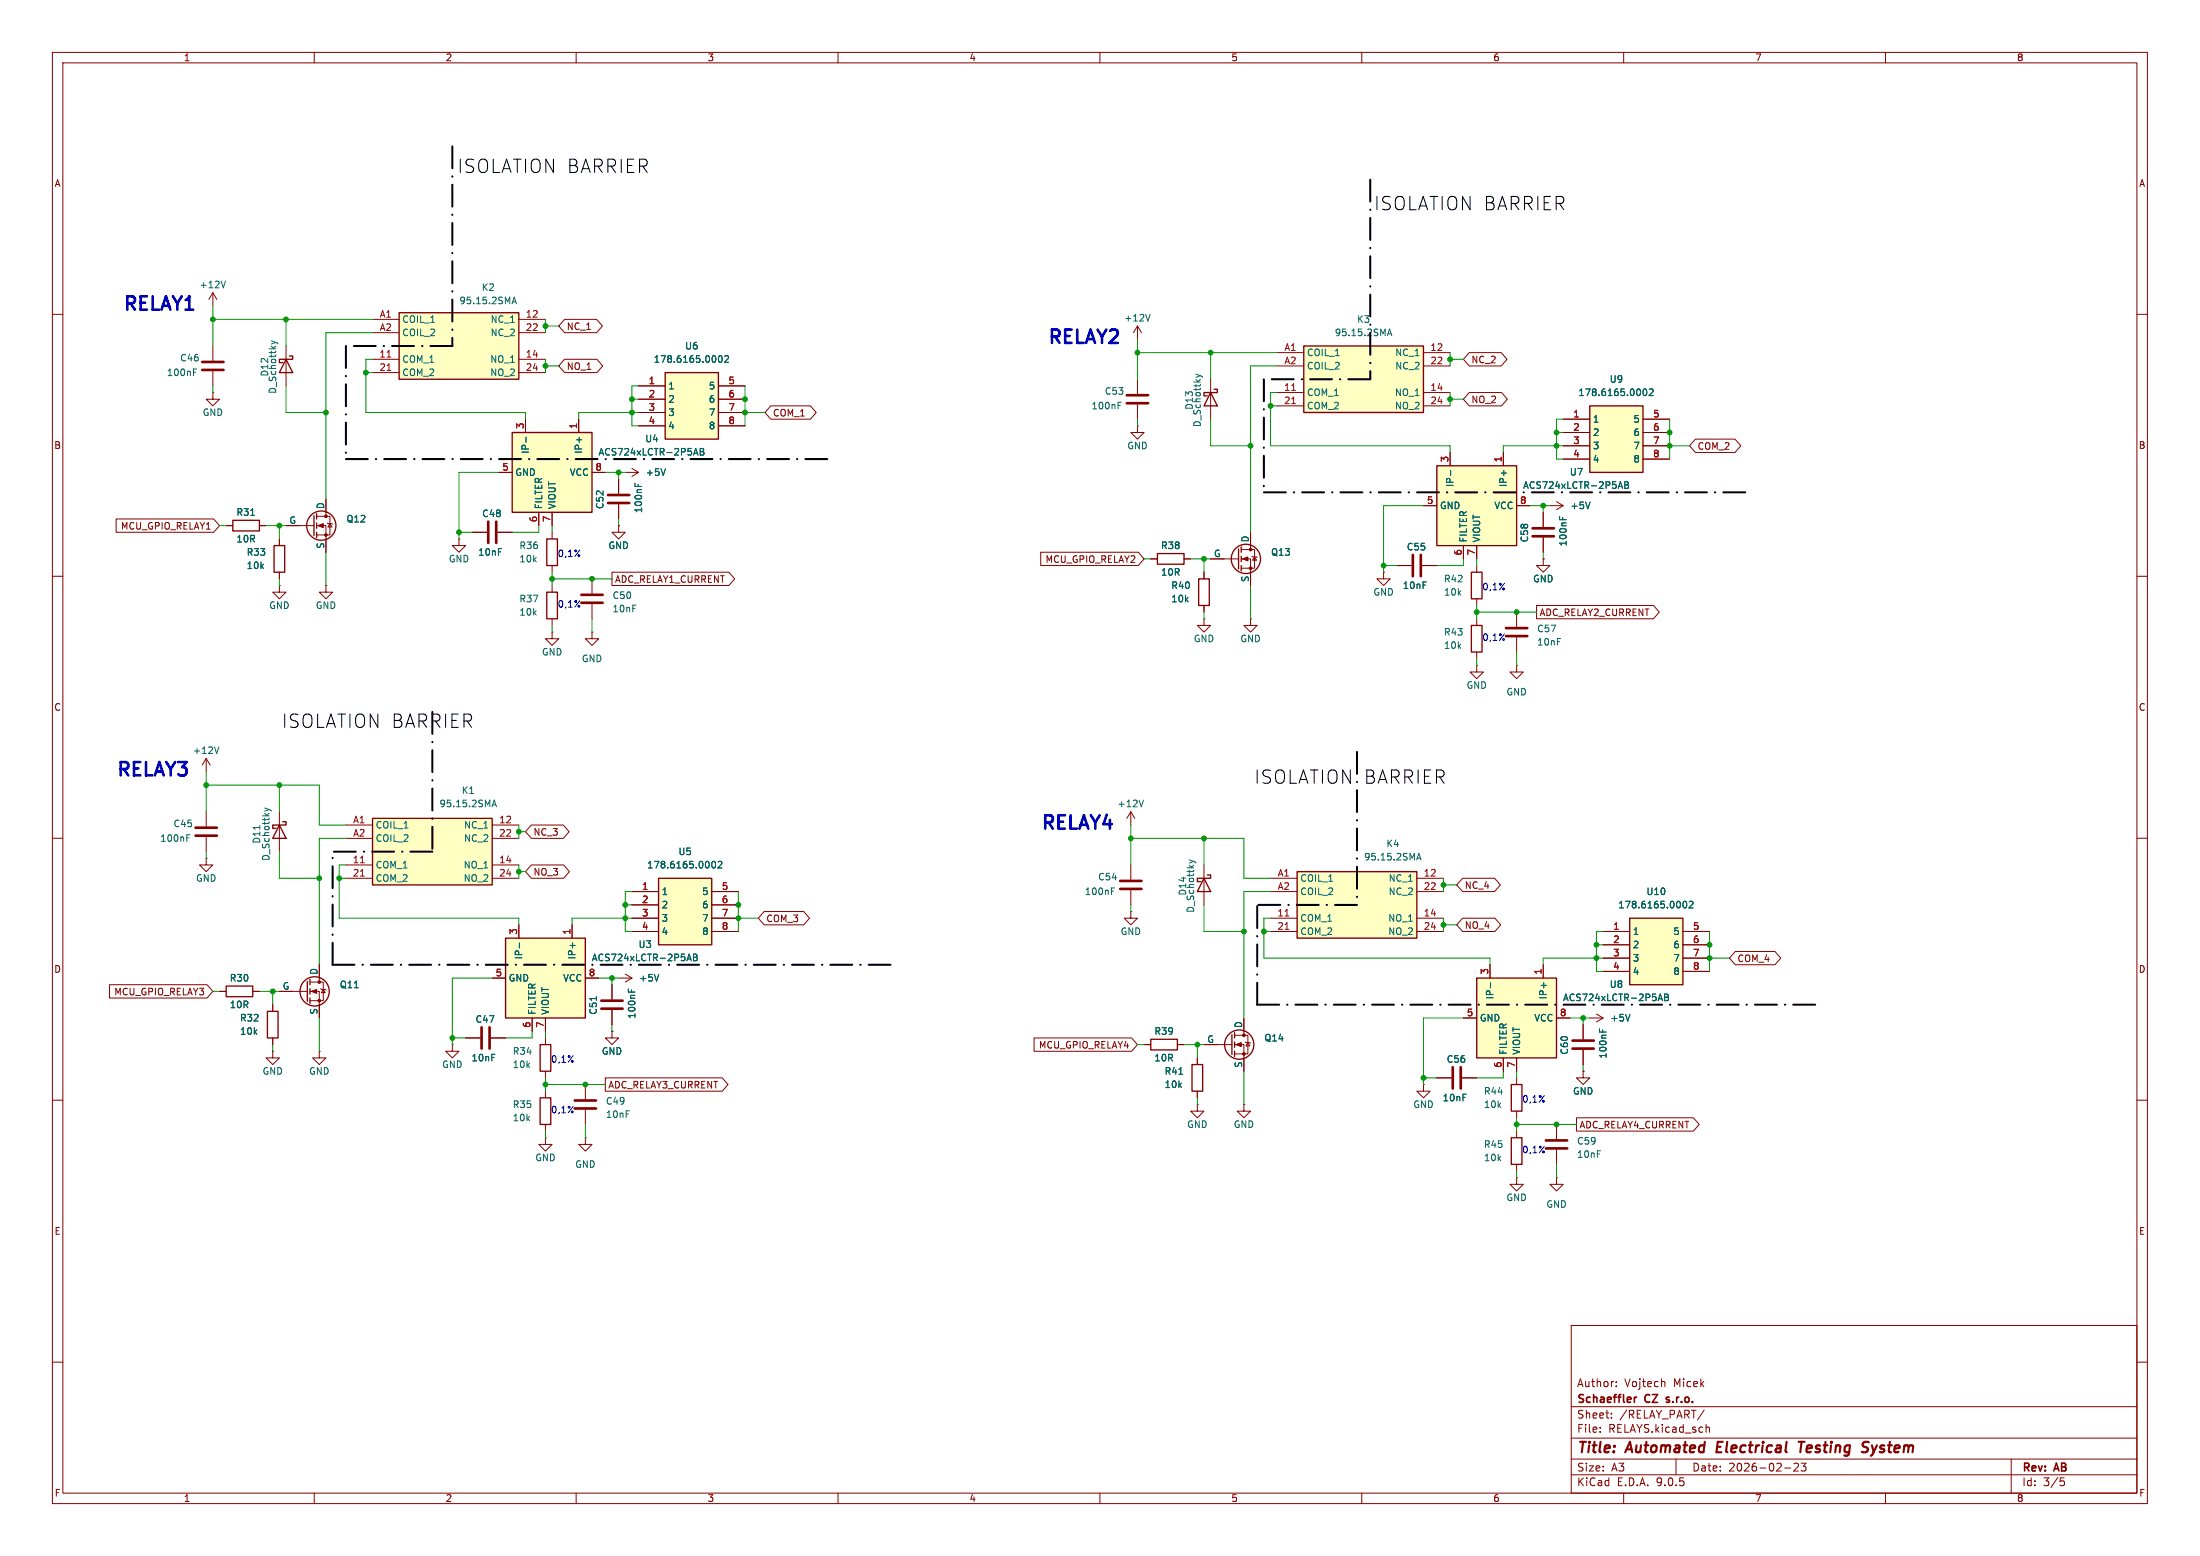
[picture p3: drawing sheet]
<svg xmlns="http://www.w3.org/2000/svg" width="297mm" height="210mm" viewBox="0 0 297 210" stroke-linecap="round" stroke-linejoin="round" font-family="sans-serif">
<g fill="none" stroke="#840000" stroke-width=".14">
<path d="M7.1 7.1h282.8v195.8h-282.8zM8.5 8.5h280v193h-280zM42.4 7.1v1.4M77.8 7.1v1.4M113.1 7.1v1.4M148.5 7.1v1.4M183.8 7.1v1.4M219.2 7.1v1.4M254.6 7.1v1.4M7.1 42.4h1.4M288.5 42.4h1.4M7.1 77.8h1.4"/>
<path d="M74.5 71.8v.9M74.5 76.3v.9M288.5 77.8h1.4M7.1 113.1h1.4M152.7 109.6l-.6 .9M152.7 109.6l.5 .9M152.7 109.6v1.8M162.5 116.7v5.4M288.5 113.1h1.4M166.7 139.7h1.8v2.5h-1.8M167.9 137.4v2.3M7.1 148.5h1.4"/>
<path d="M73.6 147.3v.9M73.6 151.8v.9M162.5 141h3.8M166.7 141h1.2v3.6M167.9 149.1v.9h.9l-.9 .9-.9-.9h.9M167.9 149.1h.1M168.1 140.6l.7 .2M168.5 140.7l.2 .5h-.5zM192.2 146.4v.9h.9l-.9 .9-.9-.9h.9M192.2 146.4h.1M288.5 148.5h1.4M212.1 178.9h76.4v22.6h-76.4z"/>
<path d="M7.1 183.8h1.4M212.1 199h76.4M212.1 196.9h76.4M212.1 194.1h76.4M212.1 189.9h76.4M216 193.2v.1M216 192.7v.1M217.5 191.3v.1M217.5 190.7v.1M218.2 187.1v.1M218.2 186.5v.1M224.6 186.5l.2 .1v.6"/>
<path d="M226.3 196.9v2.1M230.1 190.3l-.9 1.4M230.3 192.7l.2-.1 .2 .1 .1 .6M240.9 198.1h.8M242.2 197.6l.4-.1 .1 .1 .1 .2-.7 .7h.7M243.2 197.5h.6l-.3 .4 .3 .1v.4l-.2 .1-.4-.1M271.5 196.9v4.6M278.2 199.5h.5M278.3 199.9h.2l.2 .2-.1 .4h-.3M288.5 183.8h1.4M42.4 201.5v1.4M77.8 201.5v1.4"/>
<path d="M113.1 201.5v1.4M148.5 201.5v1.4M183.8 201.5v1.4M219.2 201.5v1.4M254.6 201.5v1.4"/>
</g>
<path d="M231.9 194.6l-.2 1.4h.7M242.8 194.6h.8M243.2 194.6l-.2 1.4M251.7 195.3l.4 .1a.36 .36 0 0 1 .1 .4 .36 .36 0 0 1-.3 .2h-.4M251.8 194.6l.5 .1M252.7 196.4l-.2 .1" fill="none" stroke="#840000" stroke-width=".28"/>
<path d="M220.6 188.6v.7M220.9 188.6h-.2l-.1 .2M224.9 189.2l.1 .1M225 188.6v.3" fill="none" stroke="#840000" stroke-width=".21"/>
<g fill="none" stroke="#840000" stroke-width=".18">
<path d="M73.8 72.7h1.5v3.6h-1.5zM162.5 118.5l.9 1.8h-1.8zM163 118.1h.4v.4h-1.8v.5h.5M166.3 139.6v2.7M166.7 139.4v.7M72.9 148.2h1.5v3.6h-1.5zM166.7 140.6v.7M166.7 141.9v.7"/>
<circle cx="167.3" cy="141" r="1.98"/>
</g>
<g fill="#840000" stroke="#840000" stroke-width=".14">
<path d="M166.8 141l.8-.3v.6z"/>
<circle cx="167.9" cy="139.7" r=".18"/>
<circle cx="167.9" cy="142.2" r=".18"/>
</g>
<path d="M154.4 108l-.3 .9M160.6 116l.6 .3M161.2 116.3l-.6 .2M161.2 116.3l.3 .2" fill="none" stroke="#006464" stroke-width=".14"/>
<path d="M88.9 118.5h7.2v9h-7.2z" fill="#ffffc2"/>
<path d="M73.8 79.9h1.5v3.6h-1.5zM88.9 118.5h7.2v9h-7.2z" fill="none" stroke="#840000" stroke-width=".18"/>
<g fill="none" stroke="#840000" stroke-width=".14">
<path d="M74.5 79v.9M79.9 78.1v2M74.5 85.3v.9h.9l-.9 .9-.9-.9h.9M74.5 85.3h.1M74.5 83.5v.9M79.9 85.3v.9h.9l-.9 .9-.9-.9h.9M79.9 85.3h.1M79.9 81.5v2M85.3 120.3h3.6M85.3 122.1h3.6M85.3 123.9h3.6M85.3 125.7h3.6"/>
<path d="M96.1 120.3h3.6M96.1 122.1h3.6M96.1 123.9h3.6M96.1 125.7h3.6M152.7 123v.9h.9l-.9 .9-.9-.9h.9M152.7 123h.1M213.7 138.3v2M79 146.4v2M79 149.8v2M213.7 141.7v2"/>
</g>
<path d="M96.2 116.3h.1a.48 .48 0 0 1 .3 .4 .48 .48 0 0 1-.3 .5 .6 .6 0 0 1-.1-.9zM96.9 116.3h.4l.2 .2-.6 .7h.6M215.9 138.9v.4M216.4 139v.3" fill="none" stroke="#006464" stroke-width=".14"/>
<path d="M78.5 80.3h2.9M78.5 81.4h2.9M77.6 148.5h2.9M77.6 149.6h2.9M212.3 140.4h2.9M212.3 141.5h2.9" fill="none" stroke="#840000" stroke-width=".36"/>
<path d="M50.3 110.5h16.2v8.9h-16.2z" fill="#ffffc2"/>
<path d="M50.3 110.5h16.2v8.9h-16.2z" fill="none" stroke="#840000" stroke-width=".18"/>
<path d="M46.7 111.4h3.6M46.7 113.1h3.6M46.7 116.7h3.6M46.7 118.5h3.6M66.5 111.4h3.5M66.5 113.1h3.5M66.5 116.7h3.5M66.5 118.5h3.5M152.7 116.7v2M152.7 120.2v1.9" fill="none" stroke="#840000" stroke-width=".14"/>
<path d="M48.7 116.4h.5M48.7 118.2h.5" fill="none" stroke="#a90000" stroke-width=".14"/>
<path d="M66.4 108.9l.3-.9 .3 .9M66.5 108.6h.4M150 119.8h.5M150 120.3h.3" fill="none" stroke="#006464" stroke-width=".14"/>
<path d="M151.2 118.9h2.9M151.2 120h2.9" fill="none" stroke="#840000" stroke-width=".36"/>
<path d="M69.1 58.4h10.8v10.7h-10.8z" fill="#ffffc2"/>
<g fill="none" stroke="#840000" stroke-width=".18">
<path d="M69.1 58.4h10.8v10.7h-10.8zM163.4 53l.9 1.8h-1.8zM163.9 52.5h.4v.5h-1.8v.4h.5M41.5 132.5v2.6M41.8 132.2v.7M41.8 133.4v.8M41.8 134.7v.7M72.9 141h1.5v3.6h-1.5z"/>
<circle cx="42.5" cy="133.8" r="1.98"/>
</g>
<g fill="none" stroke="#840000" stroke-width=".14">
<path d="M70.9 56.6v1.8M78.1 56.6v1.8M153.6 44v1.8M153.6 51.2v2M153.6 54.6v2M153.6 44l-.6 .9M153.6 44l.5 .9M163.4 51.2v5.4M67.4 63.8h1.7M72.7 69.1v1.8M74.5 69.1v1.8M79.9 63.8h1.8"/>
<path d="M83.5 64.7v1.9M83.5 68.1v1.9M84.4 63.8h1.8M85.3 63.2l.9 .6M86.2 63.8l-.9 .5M37.7 133.8h3.8M41.8 132.5h1.8v2.6h-1.8M41.8 133.8h1.3v3.6M43.1 130.2v2.3M43.3 133.4l.7 .2M43.6 133.5l.3 .5h-.5zM82.6 139.2v.9h.9l-.9 .9-.9-.9h.9"/>
<path d="M82.6 139.2h.1M82.6 132.9v2M82.6 136.3v2M83.5 132h1.8M84.4 131.5l.9 .5M85.3 132l-.9 .5M214.6 137.4h1.8M215.5 136.9l.9 .5M216.4 137.4l-.9 .5M43.1 141.9v.9h.9l-.9 .9-.9-.9h.9M43.1 141.9h.1M73.6 153.6v.9h.9l-.9 .9-.9-.9h.9"/>
<path d="M73.6 153.6h.1M73.6 140.1v.9M73.6 144.6v.9"/>
</g>
<g fill="none" stroke="#006464" stroke-width=".14">
<path d="M71 59v.7M150.9 54.7h.3M150.9 54.3h.5M155.3 42.4l-.3 .9M161.5 50.5l.6 .2M162.1 50.7l-.6 .2M162.1 50.7l.2 .2M85.7 65.2v.5M86.1 65.4v.3M89.8 63.3l-.3 .9M93.7 61.2h.4M93.9 60.5l.3 .9"/>
<path d="M94.5 60.5h.3l.2 .2-.2 .3h.2v.3l-.1 .1h-.4zM94.5 61h.3M80.5 134.5v.5M84.8 133.5v.4M85.2 133.6v.3M88.9 131.5l-.3 .9M220 136.9l-.3 .9"/>
</g>
<path d="M152.1 53.3h2.9M152.1 54.4h2.9M82.1 66.8h2.9M82.1 67.9h2.9M81.2 135.1h2.9M81.2 136.1h2.9" fill="none" stroke="#840000" stroke-width=".36"/>
<g fill="#840000" stroke="#840000" stroke-width=".14">
<path d="M42 133.8l.7-.3v.6z"/>
<circle cx="43.1" cy="132.5" r=".18"/>
<circle cx="43.1" cy="135.1" r=".18"/>
</g>
<path d="M68.2 126.6h10.8v10.8h-10.8z" fill="#ffffc2"/>
<path d="M68.2 126.6h10.8v10.8h-10.8z" fill="none" stroke="#840000" stroke-width=".18"/>
<path d="M83.5 70.9v.9h.9l-.9 .9-.9-.9h.9M83.5 70.9h.1M66.5 132h1.7M70 124.8v1.8M71.8 137.4v1.8M73.6 137.4v1.8M77.2 124.8v1.8M79 132h1.8" fill="none" stroke="#840000" stroke-width=".14"/>
<path d="M70.1 127.3v.6M92.8 129.4h.4M93 128.8l.3 .9M93.6 128.8h.3l.2 .1-.2 .3 .2 .1v.2l-.1 .2h-.4zM93.6 129.2h.3" fill="none" stroke="#006464" stroke-width=".14"/>
<path d="M199.4 132h10.7v10.8h-10.7z" fill="#ffffc2"/>
<path d="M199.4 132h10.7v10.8h-10.7z" fill="none" stroke="#840000" stroke-width=".18"/>
<g fill="none" stroke="#840000" stroke-width=".14">
<path d="M28.7 39.5l-.5 .9M28.7 39.5l.6 .9M28.7 39.5v1.8M28.7 46.7v2M28.7 50.1v2M62 72.7v.9h.9l-.9 .9-.9-.9h.9M62 72.7h.1M197.6 137.4h1.8M201.2 130.2v1.8M208.3 130.2v1.8M210.1 137.4h1.8M36.8 141.9v.9h.9l-.9 .9-.9-.9h.9"/>
<path d="M36.8 141.9h.1M61.1 141v.9h.9l-.9 .9-.9-.9h.9M61.1 141h.1M62.9 140.1h1.9M66.3 140.1h1.9M202.9 142.8v1.8M204.7 142.8v1.8"/>
</g>
<path d="M30.4 37.9l-.3 .9M26.1 50.2h.3M26.1 49.8h.4M201.2 132.7v.6M223.9 134.8h.5M224.1 134.2l.3 .9M224.7 134.2h.3l.2 .1-.2 .3 .2 .1v.2l-.1 .2h-.4zM224.7 134.6h.3" fill="none" stroke="#006464" stroke-width=".14"/>
<path d="M27.3 48.9h2.9M27.3 49.9h2.9M65 138.7v2.8M66.1 138.7v2.8" fill="none" stroke="#840000" stroke-width=".36"/>
<path d="M89.8 50.3h7.2v9h-7.2z" fill="#ffffc2"/>
<g fill="none" stroke="#840000" stroke-width=".18">
<path d="M89.8 50.3h7.2v9h-7.2zM31.4 70.2h3.6v1.5h-3.6zM167.2 74.1v2.7M167.6 73.8v.7M167.6 75.1v.7M167.6 76.3v.7M30.5 133.1h3.6v1.4h-3.6zM36.1 136.5h1.4v3.6h-1.4z"/>
<circle cx="168.2" cy="75.4" r="1.98"/>
</g>
<g fill="none" stroke="#840000" stroke-width=".14">
<path d="M86.2 52.1h3.6M86.2 53.9h3.6M86.2 55.7h3.6M86.2 57.5h3.6M97 52.1h3.6M97 53.9h3.6M97 55.7h3.6M97 57.5h3.6M153.6 57.5v.9h.9l-.9 .9-.9-.9h.9M153.6 57.5h.1M30.5 70.9h.9M35 70.9h.9"/>
<path d="M163.4 75.4h3.8M167.6 74.2h1.8v2.5h-1.8M167.6 75.4h1.2v3.6M168.8 71.8v2.4M169 75.1l.7 .2M169.4 75.2l.2 .4h-.5zM27.8 115.8v.9h.9l-.9 .9-.9-.9h.9M27.8 115.8h.1M27.8 109.6v1.9M27.8 113v1.9M29.6 133.8h.9M34.1 133.8h.9"/>
<path d="M36.8 135.6v.9M36.8 140.1v.9"/>
</g>
<path d="M97.1 48.1l.1-.1a.48 .48 0 0 1 .3 .5 .48 .48 0 0 1-.3 .4l-.2-.3zM97.8 48.1l.4-.1 .2 .3-.6 .6h.6M33.8 69.6h.6M25.2 113.1h.3M25.2 112.7h.5" fill="none" stroke="#006464" stroke-width=".14"/>
<path d="M26.4 111.7h2.9M26.4 112.8h2.9" fill="none" stroke="#840000" stroke-width=".36"/>
<g fill="#840000" stroke="#840000" stroke-width=".14">
<path d="M167.7 75.4l.8-.2v.5z"/>
<circle cx="168.8" cy="74.2" r=".18"/>
<circle cx="168.8" cy="76.7" r=".18"/>
</g>
<path d="M220 123.9h7.2v9h-7.2z" fill="#ffffc2"/>
<path d="M38.6 48.5l.9 1.8h-1.8zM39.1 48h.4v.5h-1.8v.4h.5M161.8 78.1h1.5v3.6h-1.5zM37.7 111.4l.9 1.7h-1.8zM38.2 110.9h.4v.5h-1.8v.4h.5M220 123.9h7.2v9h-7.2z" fill="none" stroke="#840000" stroke-width=".18"/>
<g fill="none" stroke="#840000" stroke-width=".14">
<path d="M28.7 53v.9h.9l-.9 .9-.9-.9h.9M28.7 53h.1M38.6 46.7v5.4M162.5 77.2v.9M162.5 83.5v.9h.9l-.9 .9-.9-.9h.9M162.5 83.5h.1M162.5 81.7v.9M168.8 83.5v.9h.9l-.9 .9-.9-.9h.9M168.8 83.5h.1M37.7 109.6v5.3M216.4 125.7h3.6M216.4 127.5h3.6"/>
<path d="M216.4 129.3h3.6M216.4 131.1h3.6M227.2 125.7h3.6M227.2 127.5h3.6M227.2 129.3h3.6M227.2 131.1h3.6"/>
</g>
<path d="M36.6 46l.6 .2M37.2 46.2l-.6 .2M37.2 46.2l.3 .2M35.1 111.4v.5M35.7 109l.6 .3M36.3 109.3l-.6 .2M36.3 109.3l.3 .2M227.3 121.7l.1-.1a.48 .48 0 0 1 .3 .5 .48 .48 0 0 1-.3 .4 .6 .6 0 0 1-.1-.8zM228.1 121.7l.3-.1 .2 .3-.6 .6h.6" fill="none" stroke="#006464" stroke-width=".14"/>
<path d="M176 46.7h16.2v9h-16.2z" fill="#ffffc2"/>
<path d="M176 46.7h16.2v9h-16.2z" fill="none" stroke="#840000" stroke-width=".18"/>
<path d="M172.4 47.6h3.6M172.4 49.4h3.6M172.4 53h3.6M172.4 54.8h3.6M192.2 47.6h3.6M192.2 49.4h3.6M192.2 53h3.6M192.2 54.8h3.6" fill="none" stroke="#840000" stroke-width=".14"/>
<path d="M174.4 52.7h.5M174.4 54.5h.5" fill="none" stroke="#a90000" stroke-width=".14"/>
<path d="M187.3 45.3l.3-.9 .3 .9M187.4 45.1h.4" fill="none" stroke="#006464" stroke-width=".14"/>
<path d="M214.6 54.8h7.2v9h-7.2z" fill="#ffffc2"/>
<path d="M214.6 54.8h7.2v9h-7.2zM37 73.6h1.4v3.6h-1.4z" fill="none" stroke="#840000" stroke-width=".18"/>
<g fill="none" stroke="#840000" stroke-width=".14">
<path d="M211 56.6h3.6M211 58.4h3.6M221.8 56.6h3.6M221.8 58.4h3.6M37.7 79v.9h.9l-.9 .9-.9-.9h.9M37.7 79h.1M37.7 72.7v.9M37.7 77.2v.9M211 60.2h3.6M211 62h3.6M221.8 60.2h3.6M221.8 62h3.6"/>
<path d="M27.8 102.4l-.5 .9M27.8 102.4l.6 .9M27.8 102.4v1.8"/>
</g>
<path d="M221.9 52.6l.1-.1a.48 .48 0 0 1 .3 .4 .48 .48 0 0 1-.3 .5l-.2-.4zM222.7 52.6l.3-.1 .2 .3-.6 .6h.6M29.5 100.8l-.3 .9" fill="none" stroke="#006464" stroke-width=".14"/>
<path d="M53.9 42.2h16.1v9h-16.1z" fill="#ffffc2"/>
<g fill="none" stroke="#840000" stroke-width=".18">
<path d="M53.9 42.2h16.1v9h-16.1zM42.4 69.6v2.7M42.7 69.3v.7M42.7 70.6v.7M42.7 71.8v.8M204 146.4h1.5v3.6h-1.5zM204 153.6h1.5v3.6h-1.5z"/>
<circle cx="43.4" cy="70.9" r="1.98"/>
</g>
<g fill="none" stroke="#840000" stroke-width=".14">
<path d="M50.3 43.1h3.6M50.3 44.9h3.6M50.3 48.5h3.6M50.3 50.3h3.6M70 43.1h3.6M70 44.9h3.6M70 48.5h3.6M70 50.3h3.6M38.6 70.9h3.8M42.7 69.7h1.8v2.5h-1.8M42.7 70.9h1.3v3.6M44 79v.9h.9l-.9 .9-.9-.9h.9"/>
<path d="M44 79h.1M44 67.4v2.3M44.2 70.6l.7 .2M44.5 70.7l.3 .4h-.5zM63.8 71.8h1.9M67.2 71.8h1.9M79 153.6v.9h.9l-.9 .9-.9-.9h.9M79 153.6h.1M194 145.5h1.9M197.4 145.5h2M204.7 158.9v.9h.9l-.9 .9-.9-.9h.9M204.7 158.9h.1"/>
<path d="M204.7 145.5v.9M204.7 150v.9M204.7 152.7v.9M204.7 157.2v.8M210.1 158.9v.9h.9l-.9 .9-.9-.9h.9M210.1 158.9h.1M210.1 151.8v1.9M210.1 155.2v2M213.7 144.6v.9h.9l-.9 .9-.9-.9h.9M213.7 144.6h.1"/>
</g>
<path d="M52.3 48.2h.5M52.3 50h.5" fill="none" stroke="#a90000" stroke-width=".14"/>
<path d="M69.1 41l.3-.9 .3 .9M69.2 40.7h.4" fill="none" stroke="#006464" stroke-width=".14"/>
<path d="M65.9 70.4v2.9M67 70.4v2.9M196.1 144v2.9M197.2 144v2.9M208.7 153.9h2.9M208.7 155h2.9" fill="none" stroke="#840000" stroke-width=".36"/>
<g fill="#840000" stroke="#840000" stroke-width=".14">
<path d="M42.9 70.9l.7-.2v.5z"/>
<circle cx="44" cy="69.7" r=".18"/>
<circle cx="44" cy="72.2" r=".18"/>
</g>
<path d="M194 62.9h10.7v10.7h-10.7z" fill="#ffffc2"/>
<path d="M194 62.9h10.7v10.7h-10.7zM198.6 77.2h1.5v3.6h-1.5zM198.6 84.4h1.5v3.6h-1.5z" fill="none" stroke="#840000" stroke-width=".18"/>
<g fill="none" stroke="#840000" stroke-width=".14">
<path d="M186.8 77.2v.9h.9l-.9 .9-.9-.9h.9M186.8 77.2h.1M188.6 76.3h2M192 76.3h2M192.2 68.2h1.8M195.8 61.1v1.8M197.6 73.6v1.8M199.4 73.6v1.8M199.4 76.3v.9M202.9 61.1v1.8M204.7 68.2h1.8M208.3 75.4v.9h.9l-.9 .9-.9-.9h.9"/>
<path d="M208.3 75.4h.1M208.3 69.1v2M208.3 72.6v1.9M209.2 68.2h1.8M210.1 67.7l.9 .5M211 68.2l-.9 .6M199.4 89.8v.9h.9l-.9 .9-.9-.9h.9M199.4 89.8h.1M199.4 80.8v.9M199.4 83.5v.9M199.4 88v.9M204.7 89.8v.9h.9l-.9 .9-.9-.9h.9"/>
<path d="M204.7 89.8h.1M204.7 82.6v2M204.7 86v2"/>
</g>
<path d="M195.8 63.5v.7M210.5 69.7v.4M211 69.8v.3M214.7 67.8l-.3 .9M218.5 65.7h.5M218.7 65l.3 .9M219.3 65h.3l.2 .2-.2 .2 .2 .1 .1 .2-.2 .2h-.4zM219.3 65.4h.3" fill="none" stroke="#006464" stroke-width=".14"/>
<path d="M190.7 74.9v2.9M191.8 74.9v2.9M206.9 71.3h2.9M206.9 72.4h2.9M203.3 84.8h2.9M203.3 85.8h2.9" fill="none" stroke="#840000" stroke-width=".36"/>
<path d="M175.1 117.6h16.2v9h-16.2z" fill="#ffffc2"/>
<path d="M156.3 74.7h3.5v1.5h-3.5zM175.1 117.6h16.2v9h-16.2zM155.4 140.3h3.5v1.4h-3.5zM160.9 143.7h1.5v3.6h-1.5z" fill="none" stroke="#840000" stroke-width=".18"/>
<g fill="none" stroke="#840000" stroke-width=".14">
<path d="M70.9 56.6v1.8M76.2 48.5h4.4l.8 .9-.8 .9h-4.4l-.8-.9zM76.2 43.1h4.3l.8 .9-.8 .9h-4.3l-.8-.9zM78.1 56.6v1.8M86.2 52.1h3.6M86.2 53.9h3.6M86.2 55.7h3.6M86.2 57.5h3.6M97 52.1h3.6M97 53.9h3.6M97 55.7h3.6M97 57.5h3.6"/>
<path d="M104.1 54.8h5.3l.8 .9-.8 .9h-5.3l-.8-.9zM198.3 53h4.4l.8 .9-.8 .9h-4.4l-.7-.9zM198.3 47.6h4.4l.8 .9-.8 .9h-4.4l-.7-.9zM211 56.6h3.6M211 58.4h3.6M221.8 56.6h3.6M221.8 58.4h3.6M228.9 59.3h5.3l.8 .9-.8 .9h-5.3l-.8-.9zM15.7 70h13.1l.8 .9-.8 .9h-13.1zM30.5 70.9h.9M35 70.9h.9M37.7 72.7v.9"/>
<path d="M37.7 77.2v.9M38.6 70.9h1.8M44 67.4v1.7M44 72.7v1.8M63.8 71.8h1.9M67.2 71.8h1.9M67.4 63.8h1.7M72.7 69.1v1.8M74.5 69.1v1.8M79.9 63.8h1.8M82.6 77.2h15.8l.8 .9-.8 .9h-15.8zM83.5 70.9h.1"/>
<path d="M83.5 64.7v1.9M83.5 68.1v1.9M140.5 74.5h13.2l.8 .9-.8 .9h-13.2zM155.4 75.4h.9M159.8 75.4h.9M162.5 77.2v.9M163.4 75.4h1.8M168.8 71.8v1.8M168.8 77.2v1.8M188.6 76.3h2M192 76.3h2M192.2 68.2h1.8"/>
<path d="M195.8 61.1v1.8M197.6 73.6v1.8M199.4 73.6v1.8M202.9 61.1v1.8M204.7 68.2h1.8M208.3 75.4h.1M208.3 69.1v2M208.3 72.6v1.9M211 60.2h3.6M211 62h3.6M221.8 60.2h3.6M221.8 62h3.6"/>
<path d="M162.5 81.7v.9M207.4 81.7h15.8l.8 .9-.8 .9h-15.8zM71.7 116.7h4.4l.8 .9-.8 .9h-4.4l-.8-.9zM71.7 111.4h4.3l.8 .9-.8 .8h-4.3l-.8-.8zM171.5 118.5h3.6M191.3 118.5h3.6M197.4 118.5h4.4l.8 .9-.8 .9h-4.4l-.7-.9zM14.8 132.9h13.2l.7 .9-.7 .9h-13.2zM29.6 133.8h.9M34.1 133.8h.9M36.8 135.6v.9M37.7 133.8h1.8"/>
<path d="M43.1 130.2v1.8M43.1 135.6v1.8M66.5 132h1.7M70 124.8v1.8M71.8 137.4v1.8M73.6 137.4v1.8M77.2 124.8v1.8M79 132h1.8M82.6 139.2h.1M82.6 132.9v2M82.6 136.3v2M85.3 120.3h3.6"/>
<path d="M85.3 123.9h3.6M85.3 125.7h3.6M85.3 122.1h3.6M96.1 120.3h3.6M96.1 123.9h3.6M96.1 125.7h3.6M96.1 122.1h3.6M103.2 123h5.3l.8 .9-.8 .9h-5.3l-.8-.9zM167.9 137.4v1.8M171.5 120.3h3.6M171.5 123.9h3.6M171.5 125.7h3.6"/>
<path d="M191.3 120.3h3.6M191.3 123.9h3.6M191.3 125.7h3.6M197.4 123.9h4.4l.8 .9-.8 .9h-4.4l-.7-.9zM197.6 137.4h1.8M201.2 130.2v1.8M208.3 130.2v1.8M210.1 137.4h1.8M213.7 138.3v2M216.4 125.7h3.6M216.4 127.5h3.6M216.4 129.3h3.6"/>
<path d="M216.4 131.1h3.6M227.2 125.7h3.6M227.2 127.5h3.6M227.2 129.3h3.6M227.2 131.1h3.6M234.3 128.4h5.3l.8 .9-.8 .9h-5.3l-.8-.9zM36.8 140.1v.9M62.9 140.1h1.9M66.3 140.1h1.9M81.7 145.5h15.8l.8 .9-.8 .9h-15.8zM139.6 140.1h13.2l.8 .9-.8 .9h-13.2zM154.5 141h.9"/>
<path d="M158.9 141h.9M161.6 149.1v.9h.9l-.9 .9-.9-.9h.9M161.6 149.1h.1M161.6 142.8v.9M161.6 147.3v.9M162.5 141h1.8M167.9 142.8v1.8M194 145.5h1.9M197.4 145.5h2M202.9 142.8v1.8M204.7 142.8v1.8M212.8 150.9h15.8l.8 .9-.8 .9h-15.8z"/>
<path d="M213.7 144.6h.1M213.7 141.7v2"/>
</g>
<path d="M173.5 123.6h.5M173.5 125.4h.5" fill="none" stroke="#a90000" stroke-width=".14"/>
<g fill="none" stroke="#006464" stroke-width=".14">
<path d="M71 59v.7M97.1 48.1l.1-.1a.48 .48 0 0 1 .3 .5 .48 .48 0 0 1-.3 .4l-.2-.3zM97.8 48.1l.4-.1 .2 .3-.6 .6h.6M221.9 52.6l.1-.1a.48 .48 0 0 1 .3 .4 .48 .48 0 0 1-.3 .5l-.2-.4zM222.7 52.6l.3-.1 .2 .3-.6 .6h.6M33.8 69.6h.6M85.7 65.2v.5M86.1 65.4v.3M89.8 63.3l-.3 .9M93.7 61.2h.4M93.9 60.5l.3 .9M94.5 60.5h.3l.2 .2-.2 .3h.2v.3l-.1 .1h-.4z"/>
<path d="M94.5 61h.3M195.8 63.5v.7M210.5 69.7v.4M211 69.8v.3M214.7 67.8l-.3 .9M218.5 65.7h.5M218.7 65l.3 .9M219.3 65h.3l.2 .2-.2 .2 .2 .1 .1 .2-.2 .2h-.4zM219.3 65.4h.3M96.2 116.3h.1a.48 .48 0 0 1 .3 .4 .48 .48 0 0 1-.3 .5 .6 .6 0 0 1-.1-.9zM96.9 116.3h.4l.2 .2-.6 .7h.6M191.2 116.1l.3-.9 .3 .9"/>
<path d="M191.3 115.8h.5M70.1 127.3v.6M80.5 134.5v.5M84.8 133.5v.4M85.2 133.6v.3M88.9 131.5l-.3 .9M92.8 129.4h.4M93 128.8l.3 .9M93.6 128.8h.3l.2 .1-.2 .3 .2 .1v.2l-.1 .2h-.4zM93.6 129.2h.3M201.2 132.7v.6M215.9 138.9v.4"/>
<path d="M216.4 139v.3M220 136.9l-.3 .9M223.9 134.8h.5M224.1 134.2l.3 .9M224.7 134.2h.3l.2 .1-.2 .3 .2 .1v.2l-.1 .2h-.4zM224.7 134.6h.3M227.3 121.7l.1-.1a.48 .48 0 0 1 .3 .5 .48 .48 0 0 1-.3 .4 .6 .6 0 0 1-.1-.8zM228.1 121.7l.3-.1 .2 .3-.6 .6h.6M159.2 145h.5"/>
</g>
<g fill="none" stroke="#000" stroke-width=".27" stroke-dasharray="3 1.1 .1 1.1">
<path d="M61.1 19.8v26.9M185 24.2v27M46.7 46.7v15.3M61.1 46.7h-14.4M170.6 51.2v15.3M185 51.2h-14.4M46.7 62h65.6M170.6 66.5h65.6M58.4 96.1v18.8M58.4 114.9h-13.5M183.2 101.5v20.6M44.9 130.2h76.3"/>
<path d="M44.9 130.2v-15.3M169.7 135.6h76.4M169.7 135.6v-13.5M183.2 122.1h-13.5"/>
</g>
<g fill="none" stroke="#009600" stroke-width=".14">
<path d="M28.7 41.3v5.4M28.7 52.1v.9M28.7 43.1h21.6M38.6 43.1v3.6M38.6 52.1v3.6h5.4M49.4 50.3h.9M50.3 44.9h-6.3v22.5M50.3 48.5h-.9v7.2h21.5v.9M73.6 43.1v1.8M73.6 48.5v1.8M73.6 49.4h1.8M73.6 44h1.8"/>
<path d="M85.3 53.9h.9M86.2 55.7h-8.1v.9M86.2 52.1h-.9v5.4h.9M100.6 55.7h2.7M100.6 52.1v5.4M153.6 45.8v5.4M153.6 56.6v.9M153.6 47.6h18.8M163.4 47.6v3.6M163.4 56.6v3.6h5.4M171.5 54.8h.9M172.4 49.4h-3.6v22.4"/>
<path d="M172.4 53h-.9v7.2h24.3v.9M195.8 48.5h1.8M195.8 53.9h1.8M195.8 47.6v1.8M195.8 53v1.8M210.1 58.4h.9M211 56.6h-.9v5.4h.9M225.4 56.6v5.4M29.6 70.9h.9M35.9 70.9h2.7M37.7 70.9v1.8M37.7 78.1v.9"/>
<path d="M44 74.5v4.5M62 71.8h1.8M67.4 63.8h-5.4v8.9M72.7 70.9v.9h-3.6M74.5 78.1h8.1M74.5 70.9v.9M74.5 77.2v1.8M81.7 63.8h2.7M83.5 63.8v.9M83.5 70v.9M154.5 75.4h.9M160.7 75.4h2.7"/>
<path d="M162.5 75.4v1.8M168.8 79v4.5M186.8 76.3h1.8M192.2 68.2h-5.4v9M197.6 75.4v.9h-3.6M199.4 75.4v.9M206.5 68.2h2.7M208.3 68.2v.9M208.3 74.5v.9M211 60.2h-8.1v.9M225.4 60.2h2.7M74.5 84.4v.9"/>
<path d="M79.9 83.5v1.8M162.5 82.6v.9M199.4 82.6h8M199.4 81.7v1.8M199.4 88.9v.9M204.7 88v1.8M27.8 106h15.3v5.4h3.6M27.8 104.2v5.4M27.8 114.9v.9M37.7 106v3.6M37.7 114.9v3.6h5.4M45.8 118.5h.9"/>
<path d="M46.7 113.1h-3.6v17.1M46.7 116.7h-.9v7.2h24.2v.9M70 111.4v1.7M70 116.7v1.8M70 112.3h.9M70 117.6h.9M152.7 113.1h15.2v5.4h3.6M152.7 111.4v5.3M162.5 113.1v3.6M194.9 119.4h1.8M194.9 118.5v1.8M28.7 133.8h.9"/>
<path d="M35 133.8h2.7M36.8 133.8v1.8M43.1 137.4v4.5M66.5 132h-5.4v9M71.8 139.2v.9h-3.6M73.6 139.2v.9M80.8 132h2.7M82.6 132v.9M82.6 138.3v.9M84.4 122.1h.9M85.3 123.9h-8.1v.9M85.3 120.3h-.9v5.4h.9"/>
<path d="M99.7 123.9h2.7M99.7 120.3v5.4M152.7 122.1v.9M162.5 122.1v3.6h5.4M170.6 125.7h.9M171.5 123.9h-.9v5.4h30.6v.9M171.5 120.3h-3.6v17.1M194.9 123.9v1.8M194.9 124.8h1.8M197.6 137.4h-5.4v9M211.9 137.4h2.7M213.7 137.4v.9"/>
<path d="M215.5 127.5h.9M216.4 125.7h-.9v5.4h.9M216.4 129.3h-8.1v.9M230.8 129.3h2.7M230.8 125.7v5.4M36.8 141v.9M61.1 140.1h1.8M73.6 145.5v1.8M73.6 152.7v.9M73.6 146.4h8.1M79 151.8v1.8M153.6 141h.9"/>
<path d="M159.8 141h2.7M161.6 141v1.8M161.6 148.2v.9M167.9 144.6v4.5M192.2 145.5h1.8M202.9 144.6v.9h-3.5M204.7 144.6v.9M204.7 150.9v1.8M204.7 158v.9M204.7 151.8h8.1M210.1 157.2v1.7M213.7 143.7v.9"/>
</g>
<g fill="#009600" stroke="#009600" stroke-width=".14">
<circle cx="84.4" cy="122.1" r=".32"/>
<circle cx="99.7" cy="122.1" r=".32"/>
<circle cx="99.7" cy="123.9" r=".32"/>
<circle cx="79" cy="146.4" r=".32"/>
<circle cx="73.6" cy="146.4" r=".32"/>
<circle cx="82.6" cy="132" r=".32"/>
<circle cx="84.4" cy="123.9" r=".32"/>
<circle cx="100.6" cy="53.9" r=".32"/>
<circle cx="100.6" cy="55.7" r=".32"/>
<circle cx="73.6" cy="49.4" r=".32"/>
<circle cx="85.3" cy="55.7" r=".32"/>
<circle cx="85.3" cy="53.9" r=".32"/>
<circle cx="73.6" cy="44" r=".32"/>
<circle cx="83.5" cy="63.8" r=".32"/>
<circle cx="79.9" cy="78.1" r=".32"/>
<circle cx="28.7" cy="43.1" r=".32"/>
<circle cx="37.7" cy="70.9" r=".32"/>
<circle cx="38.6" cy="43.1" r=".32"/>
<circle cx="44" cy="55.7" r=".32"/>
<circle cx="49.4" cy="50.3" r=".32"/>
<circle cx="62" cy="71.8" r=".32"/>
<circle cx="74.5" cy="78.1" r=".32"/>
<circle cx="37.7" cy="106" r=".32"/>
<circle cx="70" cy="112.3" r=".32"/>
<circle cx="70" cy="117.6" r=".32"/>
<circle cx="27.8" cy="106" r=".32"/>
<circle cx="45.8" cy="118.5" r=".32"/>
<circle cx="43.1" cy="118.5" r=".32"/>
<circle cx="36.8" cy="133.8" r=".32"/>
<circle cx="61.1" cy="140.1" r=".32"/>
<circle cx="213.7" cy="137.4" r=".32"/>
<circle cx="215.5" cy="127.5" r=".32"/>
<circle cx="215.5" cy="129.3" r=".32"/>
<circle cx="230.8" cy="129.3" r=".32"/>
<circle cx="230.8" cy="127.5" r=".32"/>
<circle cx="192.2" cy="145.5" r=".32"/>
<circle cx="194.9" cy="119.4" r=".32"/>
<circle cx="210.1" cy="151.8" r=".32"/>
<circle cx="194.9" cy="124.8" r=".32"/>
<circle cx="204.7" cy="151.8" r=".32"/>
<circle cx="208.3" cy="68.2" r=".32"/>
<circle cx="186.8" cy="76.3" r=".32"/>
<circle cx="199.4" cy="82.6" r=".32"/>
<circle cx="204.7" cy="82.6" r=".32"/>
<circle cx="170.6" cy="125.7" r=".32"/>
<circle cx="161.6" cy="141" r=".32"/>
<circle cx="167.9" cy="125.7" r=".32"/>
<circle cx="162.5" cy="113.1" r=".32"/>
<circle cx="152.7" cy="113.1" r=".32"/>
<circle cx="153.6" cy="47.6" r=".32"/>
<circle cx="162.5" cy="75.4" r=".32"/>
<circle cx="171.5" cy="54.8" r=".32"/>
<circle cx="163.4" cy="47.6" r=".32"/>
<circle cx="168.8" cy="60.2" r=".32"/>
<circle cx="225.4" cy="60.2" r=".32"/>
<circle cx="225.4" cy="58.4" r=".32"/>
<circle cx="195.8" cy="48.5" r=".32"/>
<circle cx="195.8" cy="53.9" r=".32"/>
<circle cx="210.1" cy="60.2" r=".32"/>
<circle cx="210.1" cy="58.4" r=".32"/>
</g>
<g font-size="2.5">
<text x="61.7" y="23.5">ISOLATION BARRIER</text>
<text x="185.5" y="28.5">ISOLATION BARRIER</text>
<text x="38" y="98.4">ISOLATION BARRIER</text>
<text x="169.3" y="105.9">ISOLATION</text>
<text x="184.1" y="105.9">BARRIER</text>
</g>
<g font-size="2.5" fill="#0000c2">
<text x="16.5" y="42">RELAY1</text>
<text x="141.3" y="46.5">RELAY2</text>
<text x="15.6" y="104.9">RELAY3</text>
<text x="140.4" y="112.1">RELAY4</text>
</g>
<g font-size="2" fill="#840000">
<text x="212.8" y="196.5">Title:</text>
<text x="219.7" y="196.5">Automated</text>
<text x="232.3" y="196.5">Electrical</text>
<text x="244" y="196.5">Testing</text>
<text x="253.1" y="196.5">System</text>
</g>
<g font-size="1.5" fill="#840000">
<text x="212.8" y="191.6">Sheet:</text>
<text x="212.8" y="189.6">Schaeffler</text>
<text x="212.8" y="187.4">Author:</text>
<text x="218.6" y="191.6">/RELAY_PART/</text>
<text x="219.3" y="187.4">Vojtech</text>
<text x="222.1" y="189.6">CZ</text>
<text x="225.4" y="189.6">s.r.o.</text>
<text x="226" y="187.4">Micek</text>
<text x="212.8" y="193.5">File:</text>
<text x="217.1" y="193.5">RELAYS.kicad_sch</text>
<text x="212.8" y="200.7">KiCad</text>
<text x="212.8" y="198.7">Size:</text>
<text x="217.5" y="198.7">A3</text>
<text x="218.3" y="200.7">E.D.A.</text>
<text x="223.7" y="200.7">9.0.5</text>
<text x="228.4" y="198.7">Date:</text>
<text x="233.3" y="198.7">2026-02-23</text>
<text x="272.9" y="198.9">Rev:</text>
<text x="272.9" y="200.7">Id:</text>
<text x="275.8" y="200.7">3/5</text>
<text x="277.4" y="198.9">AB</text>
</g>
<g font-size="1.3" fill="#840000">
<text x="24.7" y="8.4">1</text>
<text x="60.1" y="8.4">2</text>
<text x="95.5" y="8.4">3</text>
<text x="130.8" y="8.4">4</text>
<text x="166.2" y="8.4">5</text>
<text x="201.5" y="8.4">6</text>
<text x="236.9" y="8.4">7</text>
<text x="272.2" y="8.4">8</text>
<text x="7.3" y="25.4">A</text>
<text x="288.7" y="25.4">A</text>
<text x="76.4" y="44.7">NC_1</text>
<text x="76.4" y="50.1">NO_1</text>
<text x="198.6" y="49.2">NC_2</text>
<text x="104.3" y="56.4">COM_1</text>
<text x="198.6" y="54.6">NO_2</text>
<text x="7.2" y="60.7">B</text>
<text x="229.1" y="60.8">COM_2</text>
<text x="288.7" y="60.7">B</text>
<text x="16.3" y="71.6">MCU_GPIO_RELAY1</text>
<text x="141.1" y="76.1">MCU_GPIO_RELAY2</text>
<text x="83" y="78.8">ADC_RELAY1_CURRENT</text>
<text x="207.8" y="83.3">ADC_RELAY2_CURRENT</text>
<text x="7.2" y="96.1">C</text>
<text x="288.7" y="96.1">C</text>
<text x="72" y="112.9">NC_3</text>
<text x="72" y="118.3">NO_3</text>
<text x="103.4" y="124.6">COM_3</text>
<text x="197.7" y="125.5">NO_4</text>
<text x="197.7" y="120.1">NC_4</text>
<text x="7.2" y="131.4">D</text>
<text x="234.5" y="130">COM_4</text>
<text x="288.7" y="131.4">D</text>
<text x="15.4" y="134.5">MCU_GPIO_RELAY3</text>
<text x="140.2" y="141.7">MCU_GPIO_RELAY4</text>
<text x="82.1" y="147">ADC_RELAY3_CURRENT</text>
<text x="213.2" y="152.4">ADC_RELAY4_CURRENT</text>
<text x="7.3" y="166.8">E</text>
<text x="288.7" y="166.8">E</text>
<text x="7.3" y="202.1">F</text>
<text x="24.7" y="202.9">1</text>
<text x="60.1" y="202.9">2</text>
<text x="95.5" y="202.9">3</text>
<text x="130.8" y="202.9">4</text>
<text x="166.2" y="202.9">5</text>
<text x="201.5" y="202.9">6</text>
<text x="236.9" y="202.9">7</text>
<text x="272.2" y="202.9">8</text>
<text x="288.7" y="202.1">F</text>
</g>
<g font-size="1.3" fill="#006464">
<text x="26.9" y="39">+12V</text>
<text x="62" y="41.2">95.15.2SMA</text>
<text x="65" y="39.4">K2</text>
<text x="54.2" y="43.7">COIL_1</text>
<text x="54.2" y="45.5">COIL_2</text>
<text x="66.2" y="43.7">NC_1</text>
<text x="66.2" y="45.5">NC_2</text>
<text x="92.4" y="47.3">U6</text>
<text x="151.7" y="43.5">+12V</text>
<text x="180.1" y="45.5">95.15.2SMA</text>
<text x="183.1" y="43.7">K3</text>
<text x="22.5" y="50.9">100nF</text>
<text x="24.3" y="48.9">C46</text>
<text x="36.4" y="50.9" transform="rotate(-90 36.4 50.9)">D12</text>
<text x="37.4" y="53.2" transform="rotate(-90 37.4 53.2)">D_Schottky</text>
<text x="54.2" y="49.1">COM_1</text>
<text x="54.2" y="50.9">COM_2</text>
<text x="66.1" y="49.1">NO_1</text>
<text x="66.1" y="50.9">NO_2</text>
<text x="88.2" y="49.1">178.6165.0002</text>
<text x="90.2" y="52.7">1</text>
<text x="95.6" y="52.7">5</text>
<text x="149.1" y="53.4">C53</text>
<text x="176.4" y="48.2">COIL_1</text>
<text x="176.4" y="50">COIL_2</text>
<text x="176.4" y="53.6">COM_1</text>
<text x="188.2" y="53.6">NO_1</text>
<text x="188.3" y="48.2">NC_1</text>
<text x="188.3" y="50">NC_2</text>
<text x="213" y="53.6">178.6165.0002</text>
<text x="217.2" y="51.8">U9</text>
<text x="27.3" y="56.3">GND</text>
<text x="87" y="59.8">U4</text>
<text x="90.2" y="54.5">2</text>
<text x="90.2" y="56.3">3</text>
<text x="90.2" y="58.1">4</text>
<text x="95.6" y="54.5">6</text>
<text x="95.6" y="56.3">7</text>
<text x="95.6" y="58.1">8</text>
<text x="147.3" y="55.4">100nF</text>
<text x="161.2" y="55.4" transform="rotate(-90 161.2 55.4)">D13</text>
<text x="162.3" y="57.7" transform="rotate(-90 162.3 57.7)">D_Schottky</text>
<text x="176.4" y="55.4">COM_2</text>
<text x="188.2" y="55.4">NO_2</text>
<text x="215" y="57.2">1</text>
<text x="215" y="59">2</text>
<text x="220.4" y="57.2">5</text>
<text x="220.4" y="59">6</text>
<text x="69.5" y="64.4">GND</text>
<text x="71.6" y="61.3" transform="rotate(-90 71.6 61.3)">IP-</text>
<text x="76.9" y="64.4">VCC</text>
<text x="78.7" y="61.3" transform="rotate(-90 78.7 61.3)">IP+</text>
<text x="80.7" y="61.6">ACS724xLCTR-2P5AB</text>
<text x="87.1" y="64.4">+5V</text>
<text x="152.1" y="60.8">GND</text>
<text x="196.4" y="65.8" transform="rotate(-90 196.4 65.8)">IP-</text>
<text x="203.6" y="65.8" transform="rotate(-90 203.6 65.8)">IP+</text>
<text x="211.9" y="64.3">U7</text>
<text x="215" y="60.8">3</text>
<text x="215" y="62.6">4</text>
<text x="220.4" y="60.8">7</text>
<text x="220.4" y="62.6">8</text>
<text x="31.9" y="69.8">R31</text>
<text x="39" y="70.8">G</text>
<text x="43.8" y="68.8" transform="rotate(-90 43.8 68.8)">D</text>
<text x="46.7" y="70.7">Q12</text>
<text x="65" y="69.9">C48</text>
<text x="73.3" y="68.8" transform="rotate(-90 73.3 68.8)">FILTER</text>
<text x="75.1" y="68.8" transform="rotate(-90 75.1 68.8)">VIOUT</text>
<text x="81.6" y="68.8" transform="rotate(-90 81.6 68.8)">C52</text>
<text x="86.8" y="69.3" transform="rotate(-90 86.8 69.3)">100nF</text>
<text x="194.3" y="68.9">GND</text>
<text x="201.7" y="68.9">VCC</text>
<text x="205.5" y="66.1">ACS724xLCTR-2P5AB</text>
<text x="211.9" y="68.9">+5V</text>
<text x="31.9" y="73.3">10R</text>
<text x="33.2" y="76.9">10k</text>
<text x="33.2" y="75.1">R33</text>
<text x="43.8" y="74.1" transform="rotate(-90 43.8 74.1)">S</text>
<text x="60.5" y="76">GND</text>
<text x="64.5" y="75.1">10nF</text>
<text x="70.1" y="76">10k</text>
<text x="70.1" y="74.2">R36</text>
<text x="82.1" y="74.2">GND</text>
<text x="156.7" y="74.2">R38</text>
<text x="156.7" y="77.8">10R</text>
<text x="163.8" y="75.3">G</text>
<text x="168.6" y="73.3" transform="rotate(-90 168.6 73.3)">D</text>
<text x="171.5" y="75.1">Q13</text>
<text x="189.8" y="74.4">C55</text>
<text x="198.2" y="73.3" transform="rotate(-90 198.2 73.3)">FILTER</text>
<text x="200" y="73.3" transform="rotate(-90 200 73.3)">VIOUT</text>
<text x="206.4" y="73.3" transform="rotate(-90 206.4 73.3)">C58</text>
<text x="211.6" y="73.8" transform="rotate(-90 211.6 73.8)">100nF</text>
<text x="36.3" y="82.3">GND</text>
<text x="42.6" y="82.3">GND</text>
<text x="70.1" y="83.2">10k</text>
<text x="70.1" y="81.4">R37</text>
<text x="82.6" y="81">C50</text>
<text x="82.6" y="82.8">10nF</text>
<text x="158.1" y="81.4">10k</text>
<text x="158.1" y="79.6">R40</text>
<text x="168.6" y="78.6" transform="rotate(-90 168.6 78.6)">S</text>
<text x="185.3" y="80.5">GND</text>
<text x="189.3" y="79.6">10nF</text>
<text x="194.9" y="80.5">10k</text>
<text x="194.9" y="78.7">R42</text>
<text x="206.9" y="78.7">GND</text>
<text x="73.1" y="88.6">GND</text>
<text x="78.5" y="89.5">GND</text>
<text x="161.1" y="86.8">GND</text>
<text x="167.4" y="86.8">GND</text>
<text x="194.9" y="87.7">10k</text>
<text x="194.9" y="85.9">R43</text>
<text x="207.4" y="85.5">C57</text>
<text x="207.4" y="87.3">10nF</text>
<text x="197.9" y="93.1">GND</text>
<text x="203.3" y="94">GND</text>
<text x="26" y="101.9">+12V</text>
<text x="62.3" y="107.3">K1</text>
<text x="21.6" y="113.8">100nF</text>
<text x="23.4" y="111.8">C45</text>
<text x="35.3" y="113.9" transform="rotate(-90 35.3 113.9)">D11</text>
<text x="50.6" y="112">COIL_1</text>
<text x="50.6" y="113.8">COIL_2</text>
<text x="59.3" y="109.1">95.15.2SMA</text>
<text x="62.6" y="112">NC_1</text>
<text x="62.6" y="113.8">NC_2</text>
<text x="150.8" y="109.1">+12V</text>
<text x="26.4" y="119.1">GND</text>
<text x="36.5" y="116.3" transform="rotate(-90 36.5 116.3)">D_Schottky</text>
<text x="50.6" y="117.4">COM_1</text>
<text x="50.6" y="119.1">COM_2</text>
<text x="62.5" y="117.4">NO_1</text>
<text x="62.5" y="119.1">NO_2</text>
<text x="87.3" y="117.4">178.6165.0002</text>
<text x="91.5" y="115.6">U5</text>
<text x="148.2" y="119">C54</text>
<text x="175.5" y="119.1">COIL_1</text>
<text x="184.1" y="116.3">95.15.2SMA</text>
<text x="187.1" y="114.5">K4</text>
<text x="187.4" y="119.1">NC_1</text>
<text x="89.3" y="120.9">1</text>
<text x="89.3" y="122.7">2</text>
<text x="89.3" y="124.5">3</text>
<text x="94.7" y="120.9">5</text>
<text x="94.7" y="122.7">6</text>
<text x="94.7" y="124.5">7</text>
<text x="146.4" y="120.9">100nF</text>
<text x="160.3" y="120.9" transform="rotate(-90 160.3 120.9)">D14</text>
<text x="161.4" y="123.3" transform="rotate(-90 161.4 123.3)">D_Schottky</text>
<text x="175.5" y="120.9">COIL_2</text>
<text x="175.5" y="124.5">COM_1</text>
<text x="187.4" y="124.5">NO_1</text>
<text x="187.4" y="120.9">NC_2</text>
<text x="218.4" y="122.7">178.6165.0002</text>
<text x="222.2" y="120.9">U10</text>
<text x="42.9" y="131.6" transform="rotate(-90 42.9 131.6)">D</text>
<text x="70.7" y="129.6" transform="rotate(-90 70.7 129.6)">IP-</text>
<text x="77.8" y="129.6" transform="rotate(-90 77.8 129.6)">IP+</text>
<text x="79.8" y="129.9">ACS724xLCTR-2P5AB</text>
<text x="86.1" y="128.1">U3</text>
<text x="89.3" y="126.3">4</text>
<text x="94.7" y="126.3">8</text>
<text x="151.2" y="126.3">GND</text>
<text x="175.5" y="126.3">COM_2</text>
<text x="187.4" y="126.3">NO_2</text>
<text x="220.4" y="126.3">1</text>
<text x="220.4" y="128.1">2</text>
<text x="220.4" y="129.9">3</text>
<text x="220.4" y="131.7">4</text>
<text x="225.8" y="126.3">5</text>
<text x="225.8" y="128.1">6</text>
<text x="225.8" y="129.9">7</text>
<text x="225.8" y="131.7">8</text>
<text x="31" y="132.6">R30</text>
<text x="31" y="136.2">10R</text>
<text x="38.1" y="133.6">G</text>
<text x="42.9" y="137" transform="rotate(-90 42.9 137)">S</text>
<text x="45.8" y="133.5">Q11</text>
<text x="68.6" y="132.6">GND</text>
<text x="72.5" y="137" transform="rotate(-90 72.5 137)">FILTER</text>
<text x="74.2" y="137" transform="rotate(-90 74.2 137)">VIOUT</text>
<text x="76" y="132.6">VCC</text>
<text x="80.7" y="137" transform="rotate(-90 80.7 137)">C51</text>
<text x="85.9" y="137.6" transform="rotate(-90 85.9 137.6)">100nF</text>
<text x="86.2" y="132.6">+5V</text>
<text x="201.8" y="134.9" transform="rotate(-90 201.8 134.9)">IP-</text>
<text x="208.9" y="134.9" transform="rotate(-90 208.9 134.9)">IP+</text>
<text x="210.9" y="135.3">ACS724xLCTR-2P5AB</text>
<text x="217.2" y="133.5">U8</text>
<text x="32.3" y="139.8">10k</text>
<text x="32.3" y="138">R32</text>
<text x="63.6" y="143.4">10nF</text>
<text x="64.1" y="138.2">C47</text>
<text x="69.2" y="142.5">R34</text>
<text x="81.2" y="142.5">GND</text>
<text x="155.8" y="139.8">R39</text>
<text x="155.8" y="143.4">10R</text>
<text x="162.9" y="140.8">G</text>
<text x="167.7" y="138.8" transform="rotate(-90 167.7 138.8)">D</text>
<text x="170.6" y="140.7">Q14</text>
<text x="195.2" y="143.6">C56</text>
<text x="199.7" y="138">GND</text>
<text x="203.6" y="142.4" transform="rotate(-90 203.6 142.4)">FILTER</text>
<text x="205.4" y="142.4" transform="rotate(-90 205.4 142.4)">VIOUT</text>
<text x="207.1" y="138">VCC</text>
<text x="211.8" y="142.4" transform="rotate(-90 211.8 142.4)">C60</text>
<text x="217" y="143" transform="rotate(-90 217 143)">100nF</text>
<text x="217.3" y="138">+5V</text>
<text x="35.4" y="145.2">GND</text>
<text x="41.7" y="145.2">GND</text>
<text x="59.6" y="144.3">GND</text>
<text x="69.2" y="144.3">10k</text>
<text x="69.2" y="149.7">R35</text>
<text x="81.7" y="149.2">C49</text>
<text x="157.2" y="147">10k</text>
<text x="157.2" y="145.2">R41</text>
<text x="167.7" y="144.2" transform="rotate(-90 167.7 144.2)">S</text>
<text x="190.7" y="149.7">GND</text>
<text x="194.7" y="148.8">10nF</text>
<text x="200.3" y="149.7">10k</text>
<text x="200.3" y="147.9">R44</text>
<text x="212.3" y="147.9">GND</text>
<text x="69.2" y="151.5">10k</text>
<text x="81.7" y="151">10nF</text>
<text x="160.2" y="152.4">GND</text>
<text x="166.5" y="152.4">GND</text>
<text x="200.3" y="155.1">R45</text>
<text x="212.8" y="154.6">C59</text>
<text x="72.2" y="156.9">GND</text>
<text x="77.6" y="157.8">GND</text>
<text x="200.3" y="156.9">10k</text>
<text x="212.8" y="156.4">10nF</text>
<text x="203.3" y="162.3">GND</text>
<text x="208.7" y="163.1">GND</text>
</g>
<g font-size="1.3" fill="#a90000">
<text x="51.2" y="42.9">A1</text>
<text x="51.2" y="44.7">A2</text>
<text x="70.9" y="42.9">12</text>
<text x="70.9" y="44.7">22</text>
<text x="173.3" y="47.4">A1</text>
<text x="193" y="47.4">12</text>
<text x="51.2" y="48.3">11</text>
<text x="51.2" y="50.1">21</text>
<text x="70.9" y="48.3">14</text>
<text x="70.9" y="50.1">24</text>
<text x="87.5" y="51.9">1</text>
<text x="87.5" y="53.7">2</text>
<text x="98.3" y="51.9">5</text>
<text x="98.3" y="53.7">6</text>
<text x="173.3" y="52.8">11</text>
<text x="173.3" y="49.2">A2</text>
<text x="193" y="49.2">22</text>
<text x="193" y="52.8">14</text>
<text x="70.8" y="58" transform="rotate(-90 70.8 58)">3</text>
<text x="77.9" y="58" transform="rotate(-90 77.9 58)">1</text>
<text x="87.5" y="55.5">3</text>
<text x="87.5" y="57.3">4</text>
<text x="98.3" y="55.5">7</text>
<text x="98.3" y="57.3">8</text>
<text x="173.3" y="54.6">21</text>
<text x="193" y="54.6">24</text>
<text x="212.3" y="56.4">1</text>
<text x="212.3" y="58.2">2</text>
<text x="212.3" y="60">3</text>
<text x="223.1" y="56.4">5</text>
<text x="223.1" y="58.2">6</text>
<text x="223.1" y="60">7</text>
<text x="67.7" y="63.6">5</text>
<text x="80.3" y="63.6">8</text>
<text x="195.6" y="62.5" transform="rotate(-90 195.6 62.5)">3</text>
<text x="202.8" y="62.5" transform="rotate(-90 202.8 62.5)">1</text>
<text x="212.3" y="61.8">4</text>
<text x="223.1" y="61.8">8</text>
<text x="72.6" y="70.5" transform="rotate(-90 72.6 70.5)">6</text>
<text x="74.4" y="70.5" transform="rotate(-90 74.4 70.5)">7</text>
<text x="192.6" y="68.1">5</text>
<text x="205.1" y="68.1">8</text>
<text x="197.4" y="75" transform="rotate(-90 197.4 75)">6</text>
<text x="199.2" y="75" transform="rotate(-90 199.2 75)">7</text>
<text x="47.6" y="111.2">A1</text>
<text x="47.6" y="113">A2</text>
<text x="67.3" y="111.2">12</text>
<text x="67.3" y="113">22</text>
<text x="47.6" y="116.6">11</text>
<text x="47.6" y="118.4">21</text>
<text x="67.3" y="116.6">14</text>
<text x="67.3" y="118.4">24</text>
<text x="172.4" y="118.4">A1</text>
<text x="192.1" y="118.4">12</text>
<text x="86.6" y="120.2">1</text>
<text x="86.6" y="121.9">2</text>
<text x="86.6" y="123.7">3</text>
<text x="86.6" y="125.5">4</text>
<text x="97.4" y="120.2">5</text>
<text x="97.4" y="121.9">6</text>
<text x="97.4" y="123.7">7</text>
<text x="97.4" y="125.5">8</text>
<text x="172.4" y="123.7">11</text>
<text x="172.4" y="125.5">21</text>
<text x="172.4" y="120.2">A2</text>
<text x="192.1" y="120.2">22</text>
<text x="192.1" y="123.7">14</text>
<text x="192.1" y="125.5">24</text>
<text x="217.7" y="125.5">1</text>
<text x="228.5" y="125.5">5</text>
<text x="66.9" y="131.8">5</text>
<text x="69.9" y="126.2" transform="rotate(-90 69.9 126.2)">3</text>
<text x="77" y="126.2" transform="rotate(-90 77 126.2)">1</text>
<text x="79.4" y="131.8">8</text>
<text x="201" y="131.6" transform="rotate(-90 201 131.6)">3</text>
<text x="208.2" y="131.6" transform="rotate(-90 208.2 131.6)">1</text>
<text x="217.7" y="127.3">2</text>
<text x="217.7" y="129.1">3</text>
<text x="217.7" y="130.9">4</text>
<text x="228.5" y="127.3">6</text>
<text x="228.5" y="129.1">7</text>
<text x="228.5" y="130.9">8</text>
<text x="198" y="137.2">5</text>
<text x="210.5" y="137.2">8</text>
<text x="71.7" y="138.8" transform="rotate(-90 71.7 138.8)">6</text>
<text x="73.5" y="138.8" transform="rotate(-90 73.5 138.8)">7</text>
<text x="202.8" y="144.2" transform="rotate(-90 202.8 144.2)">6</text>
<text x="204.6" y="144.2" transform="rotate(-90 204.6 144.2)">7</text>
</g>
<g font-size="1.3" fill="#0000c2">
<text x="75.2" y="75.3">0,1%</text>
<text x="75.2" y="82.2">0,1%</text>
<text x="200" y="79.8">0,1%</text>
<text x="200" y="86.6">0,1%</text>
<text x="74.3" y="143.6">0,1%</text>
<text x="205.4" y="149">0,1%</text>
<text x="74.3" y="150.4">0,1%</text>
<text x="205.4" y="155.8">0,1%</text>
</g>
</svg>
